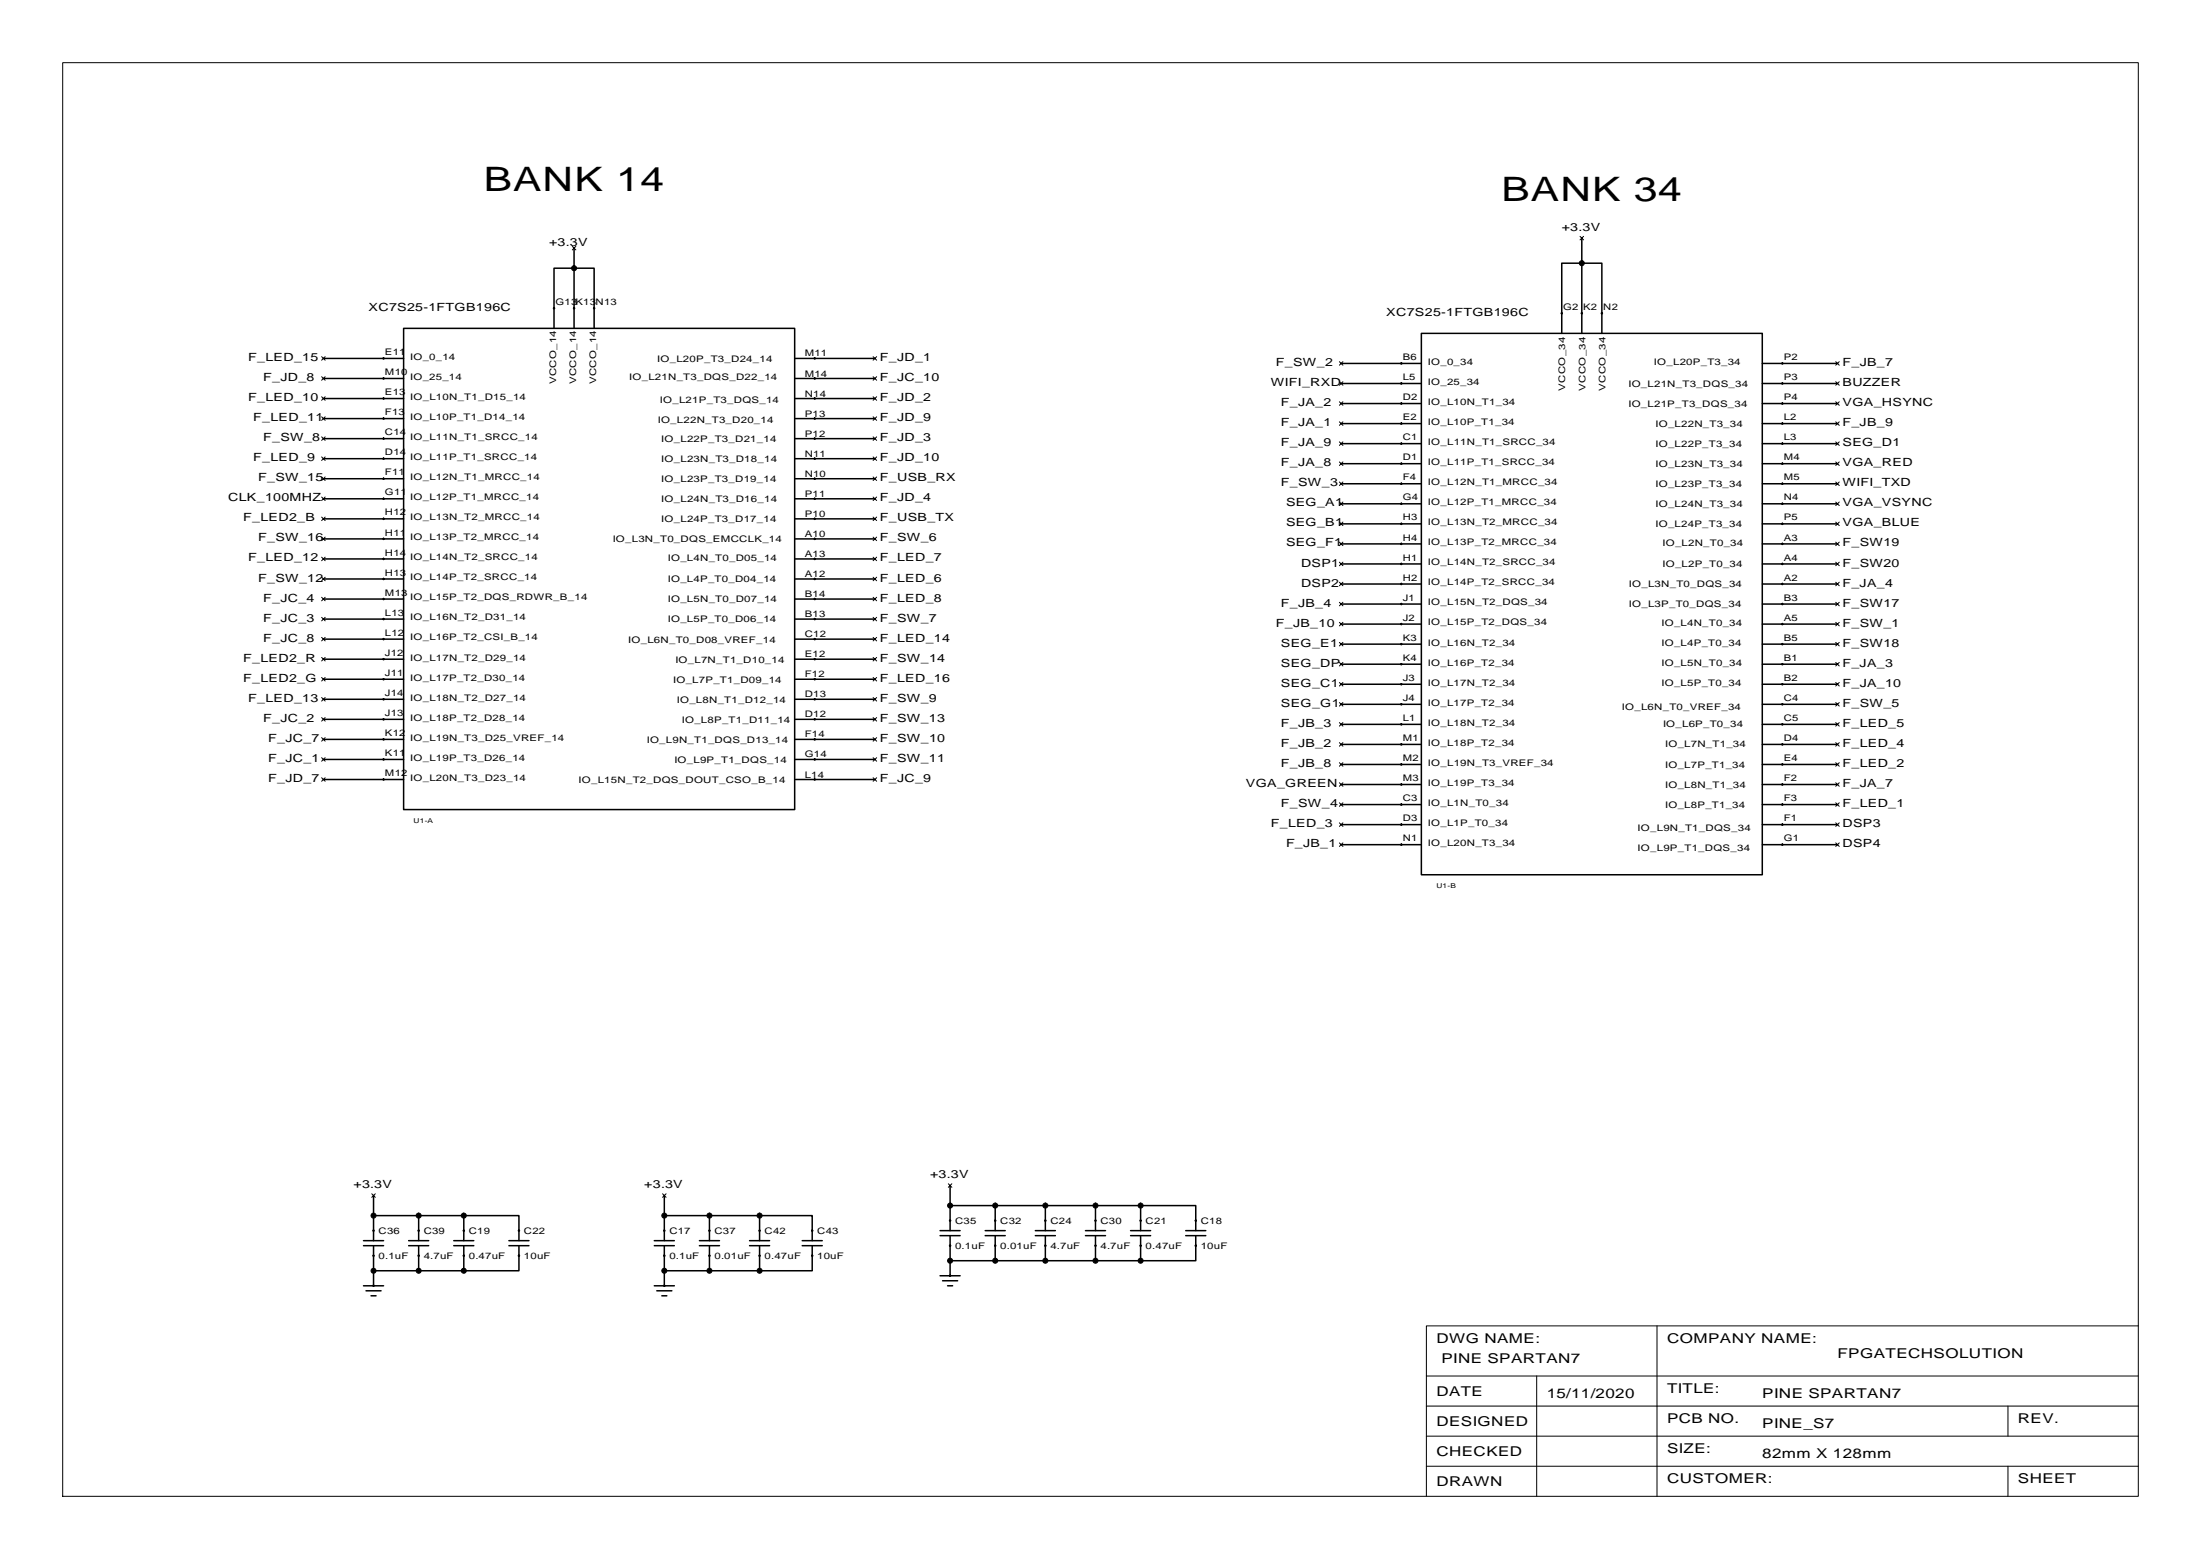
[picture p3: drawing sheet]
<svg xmlns="http://www.w3.org/2000/svg" width="558mm" height="395mm" viewBox="0 0 558 395" stroke-linecap="round" stroke-linejoin="round" font-family="sans-serif">
<g fill="none" stroke="#000" stroke-width=".38">
<path d="M145.4 62.9v20.3M400.7 60.3v24.2M81.9 95.9h20.3M81.9 90.8h20.3M102.2 83.2h99.1v121.9h-99.1zM140.3 83.2v-15.2h10.2v15.2M201.3 95.9h20.3M201.3 90.8h20.3M339.7 97.2h20.4M339.7 92.1h20.4M360.1 84.5h86.3v137.1h-86.3zM395.6 84.5v-17.8h10.2v17.8"/>
<path d="M446.4 97.2h19.1M446.4 92.1h19.1M81.9 116.2h20.3M81.9 111.1h20.3M81.9 106.1h20.3M81.9 101h20.3M201.3 116.2h20.3M201.3 111.1h20.3M201.3 106.1h20.3M201.3 101h20.3M339.7 102.2h20.4M339.7 117.5h20.4"/>
<path d="M339.7 107.3h20.4M339.7 112.4h20.4M446.4 102.2h19.1M446.4 117.5h19.1M446.4 107.3h19.1M446.4 112.4h19.1M81.9 136.5h20.3M81.9 131.5h20.3M81.9 126.4h20.3M81.9 121.3h20.3M201.3 136.5h20.3M201.3 131.5h20.3"/>
<path d="M201.3 126.4h20.3M201.3 121.3h20.3M339.7 137.8h20.4M339.7 132.7h20.4M339.7 122.6h20.4M339.7 127.6h20.4M446.4 137.8h19.1M446.4 132.7h19.1M446.4 122.6h19.1M446.4 127.6h19.1M81.9 156.9h20.3M81.9 151.8h20.3"/>
<path d="M81.9 146.7h20.3M81.9 141.6h20.3M201.3 156.9h20.3M201.3 151.8h20.3M201.3 146.7h20.3M201.3 141.6h20.3M339.7 142.9h20.4M339.7 158.1h20.4M339.7 148h20.4M339.7 153h20.4M446.4 142.9h19.1M446.4 158.1h19.1"/>
<path d="M446.4 148h19.1M446.4 153h19.1M81.9 177.2h20.3M81.9 172.1h20.3M81.9 167h20.3M81.9 161.9h20.3M201.3 177.2h20.3M201.3 172.1h20.3M201.3 167h20.3M201.3 161.9h20.3M339.7 178.4h20.4M339.7 163.2h20.4"/>
<path d="M339.7 168.3h20.4M339.7 173.4h20.4M446.4 178.4h19.1M446.4 163.2h19.1M446.4 168.3h19.1M446.4 173.4h19.1M81.9 197.5h20.3M81.9 192.4h20.3M81.9 187.3h20.3M81.9 182.3h20.3M201.3 197.5h20.3M201.3 192.4h20.3"/>
<path d="M201.3 187.3h20.3M201.3 182.3h20.3M339.7 198.8h20.4M339.7 193.7h20.4M339.7 183.5h20.4M339.7 188.6h20.4M446.4 198.8h19.1M446.4 193.7h19.1M446.4 183.5h19.1M446.4 188.6h19.1M339.7 214h20.4M339.7 203.8h20.4"/>
<path d="M339.7 208.9h20.4M446.4 214h19.1M446.4 203.8h19.1M446.4 208.9h19.1M92.1 314.3h5.1M92.1 315.6h5.1M94.6 302.9v11.4M94.6 315.6v10.2M94.6 308h11.5M103.5 314.3h5.1M103.5 315.6h5.1M106.1 308h25.4v6.3"/>
<path d="M106.1 308v6.3M106.1 315.6v6.4M114.9 314.3h5.1M114.9 315.6h5.1M117.5 308v6.3M117.5 315.6v6.4M128.9 314.3h5.1M128.9 315.6h5.1M131.5 315.6v6.4h-14M165.7 314.3h5.1M165.7 315.6h5.1M168.3 302.9v11.4"/>
<path d="M168.3 315.6v10.2M168.3 308h24.1M177.2 314.3h5.1M177.2 315.6h5.1M179.7 308v6.3M179.7 315.6v6.4M189.9 314.3h5.1M189.9 315.6h5.1M192.4 308h13.3v6.3M192.4 308v6.3M192.4 315.6v6.4M203.2 314.3h5.1"/>
<path d="M203.2 315.6h5.1M205.7 315.6v6.4h-13.3M238.1 311.8h5.1M238.1 313.1h5.1M240.7 313.1v6.3h11.4M240.7 305.4h48.2M240.7 300.4v11.4M240.7 319.4v3.8M249.6 311.8h5M249.6 313.1h5M252.1 319.4h36.8M252.1 305.4v6.4"/>
<path d="M252.1 313.1v6.3M262.3 311.8h5M262.3 313.1h5M264.8 305.4v6.4M264.8 313.1v6.3M275 311.8h5M275 313.1h5M277.5 305.4v6.4M277.5 313.1v6.3M286.4 311.8h5.1M286.4 313.1h5.1M288.9 305.4h14v6.4"/>
<path d="M288.9 305.4v6.4M288.9 313.1v6.3M300.4 311.8h5M300.4 313.1h5M302.9 313.1v6.3h-14M92.1 325.8h5.1M92.7 327h3.8M94 328.3h1.3M94.6 322h22.9M165.7 325.8h5.1M166.4 327h3.8M167.6 328.3h1.3"/>
<path d="M168.3 322h24.1M238.1 323.2h5.1M238.8 324.5h3.8M240 325.8h1.3"/>
</g>
<g fill="none" stroke="#000" stroke-width=".25">
<path d="M15.9 15.9h525.8v363.2h-525.8zM400.2 59.9l.9 .9M401.1 59.9l-.9 .9M145 62.4l.9 .9M145.9 62.4l-.9 .9M81.5 90.4l.9 .9M81.5 95.4l.9 .9M82.4 90.4l-.9 .9M82.4 95.4l-.9 .9M221.2 95.4l.9 .9M221.2 90.4l.9 .9M222.1 95.4l-.9 .9"/>
<path d="M222.1 90.4l-.9 .9M339.3 96.7l.9 .9M339.3 91.6l.9 .9M340.2 96.7l-.9 .9M340.2 91.6l-.9 .9M465 96.7l.9 .9M465 91.6l.9 .9M465.9 96.7l-.9 .9M465.9 91.6l-.9 .9M81.5 105.6l.9 .9M81.5 115.8l.9 .9M81.5 110.7l.9 .9"/>
<path d="M81.5 100.5l.9 .9M82.4 105.6l-.9 .9M82.4 115.8l-.9 .9M82.4 110.7l-.9 .9M82.4 100.5l-.9 .9M221.2 110.7l.9 .9M221.2 115.8l.9 .9M221.2 105.6l.9 .9M221.2 100.5l.9 .9M222.1 110.7l-.9 .9M222.1 115.8l-.9 .9M222.1 105.6l-.9 .9"/>
<path d="M222.1 100.5l-.9 .9M339.3 106.9l.9 .9M339.3 117l.9 .9M339.3 112l.9 .9M339.3 101.8l.9 .9M340.2 106.9l-.9 .9M340.2 117l-.9 .9M340.2 112l-.9 .9M340.2 101.8l-.9 .9M465 101.8l.9 .9M465 106.9l.9 .9M465 117l.9 .9"/>
<path d="M465 112l.9 .9M465.9 101.8l-.9 .9M465.9 106.9l-.9 .9M465.9 117l-.9 .9M465.9 112l-.9 .9M81.5 125.9l.9 .9M81.5 131l.9 .9M81.5 136.1l.9 .9M81.5 120.8l.9 .9M82.4 125.9l-.9 .9M82.4 131l-.9 .9M82.4 136.1l-.9 .9"/>
<path d="M82.4 120.8l-.9 .9M221.2 131l.9 .9M221.2 120.8l.9 .9M221.2 136.1l.9 .9M221.2 125.9l.9 .9M222.1 131l-.9 .9M222.1 120.8l-.9 .9M222.1 136.1l-.9 .9M222.1 125.9l-.9 .9M339.3 127.2l.9 .9M339.3 132.3l.9 .9M339.3 137.4l.9 .9"/>
<path d="M339.3 122.1l.9 .9M340.2 127.2l-.9 .9M340.2 132.3l-.9 .9M340.2 137.4l-.9 .9M340.2 122.1l-.9 .9M465 127.2l.9 .9M465 132.3l.9 .9M465 122.1l.9 .9M465 137.4l.9 .9M465.9 127.2l-.9 .9M465.9 132.3l-.9 .9M465.9 122.1l-.9 .9"/>
<path d="M465.9 137.4l-.9 .9M81.5 146.2l.9 .9M81.5 156.4l.9 .9M81.5 151.3l.9 .9M81.5 141.2l.9 .9M82.4 146.2l-.9 .9M82.4 156.4l-.9 .9M82.4 151.3l-.9 .9M82.4 141.2l-.9 .9M221.2 141.2l.9 .9M221.2 156.4l.9 .9M221.2 146.2l.9 .9"/>
<path d="M221.2 151.3l.9 .9M222.1 141.2l-.9 .9M222.1 156.4l-.9 .9M222.1 146.2l-.9 .9M222.1 151.3l-.9 .9M339.3 157.7l.9 .9M339.3 142.4l.9 .9M339.3 147.5l.9 .9M339.3 152.6l.9 .9M340.2 157.7l-.9 .9M340.2 142.4l-.9 .9M340.2 147.5l-.9 .9"/>
<path d="M340.2 152.6l-.9 .9M465 142.4l.9 .9M465 157.7l.9 .9M465 147.5l.9 .9M465 152.6l.9 .9M465.9 142.4l-.9 .9M465.9 157.7l-.9 .9M465.9 147.5l-.9 .9M465.9 152.6l-.9 .9M81.5 176.7l.9 .9M81.5 161.5l.9 .9M81.5 171.6l.9 .9"/>
<path d="M81.5 166.6l.9 .9M82.4 176.7l-.9 .9M82.4 161.5l-.9 .9M82.4 171.6l-.9 .9M82.4 166.6l-.9 .9M221.2 171.6l.9 .9M221.2 161.5l.9 .9M221.2 176.7l.9 .9M221.2 166.6l.9 .9M222.1 171.6l-.9 .9M222.1 161.5l-.9 .9M222.1 176.7l-.9 .9"/>
<path d="M222.1 166.6l-.9 .9M339.3 172.9l.9 .9M339.3 167.8l.9 .9M339.3 178l.9 .9M339.3 162.8l.9 .9M340.2 172.9l-.9 .9M340.2 167.8l-.9 .9M340.2 178l-.9 .9M340.2 162.8l-.9 .9M465 172.9l.9 .9M465 162.8l.9 .9M465 178l.9 .9"/>
<path d="M465 167.8l.9 .9M465.9 172.9l-.9 .9M465.9 162.8l-.9 .9M465.9 178l-.9 .9M465.9 167.8l-.9 .9M81.5 192l.9 .9M81.5 197l.9 .9M81.5 186.9l.9 .9M81.5 181.8l.9 .9M82.4 192l-.9 .9M82.4 197l-.9 .9M82.4 186.9l-.9 .9"/>
<path d="M82.4 181.8l-.9 .9M221.2 192l.9 .9M221.2 181.8l.9 .9M221.2 197l.9 .9M221.2 186.9l.9 .9M222.1 192l-.9 .9M222.1 181.8l-.9 .9M222.1 197l-.9 .9M222.1 186.9l-.9 .9M339.3 198.3l.9 .9M339.3 183.1l.9 .9M339.3 193.2l.9 .9"/>
<path d="M339.3 188.2l.9 .9M340.2 198.3l-.9 .9M340.2 183.1l-.9 .9M340.2 193.2l-.9 .9M340.2 188.2l-.9 .9M465 188.2l.9 .9M465 193.2l.9 .9M465 183.1l.9 .9M465 198.3l.9 .9M465.9 188.2l-.9 .9M465.9 193.2l-.9 .9M465.9 183.1l-.9 .9"/>
<path d="M465.9 198.3l-.9 .9M339.3 213.6l.9 .9M339.3 208.5l.9 .9M339.3 203.4l.9 .9M340.2 213.6l-.9 .9M340.2 208.5l-.9 .9M340.2 203.4l-.9 .9M465 203.4l.9 .9M465 208.5l.9 .9M465 213.6l.9 .9M465.9 203.4l-.9 .9M465.9 208.5l-.9 .9"/>
<path d="M465.9 213.6l-.9 .9M240.2 299.9l.9 .9M241.1 299.9l-.9 .9M94.2 302.5l.9 .9M95.1 302.5l-.9 .9M167.8 302.5l.9 .9M168.7 302.5l-.9 .9M419.7 335.9v43.2M541.7 335.9h-180.4v43.2M361.3 348.6h180.4M361.3 356.2h180.4M389.3 348.6v30.5"/>
<path d="M508.6 356.2v7.7M361.3 363.9h180.4M361.3 371.5h180.4M508.6 371.5v7.6"/>
</g>
<g fill="#000" stroke="#000" stroke-width=".25">
<circle cx="140.3" cy="78.1" r=".19"/>
<circle cx="145.4" cy="78.1" r=".19"/>
<circle cx="145.4" cy="68" r=".64"/>
<circle cx="150.5" cy="78.1" r=".19"/>
<circle cx="395.6" cy="79.4" r=".19"/>
<circle cx="400.7" cy="79.4" r=".19"/>
<circle cx="400.7" cy="66.7" r=".64"/>
<circle cx="405.8" cy="79.4" r=".19"/>
<circle cx="97.2" cy="90.8" r=".19"/>
<circle cx="97.2" cy="95.9" r=".19"/>
<circle cx="206.4" cy="95.9" r=".19"/>
<circle cx="206.4" cy="90.8" r=".19"/>
<circle cx="355" cy="92.1" r=".19"/>
<circle cx="355" cy="97.2" r=".19"/>
<circle cx="451.5" cy="92.1" r=".19"/>
<circle cx="451.5" cy="97.2" r=".19"/>
<circle cx="97.2" cy="101" r=".19"/>
<circle cx="97.2" cy="111.1" r=".19"/>
<circle cx="97.2" cy="106.1" r=".19"/>
<circle cx="97.2" cy="116.2" r=".19"/>
<circle cx="206.4" cy="116.2" r=".19"/>
<circle cx="206.4" cy="101" r=".19"/>
<circle cx="206.4" cy="106.1" r=".19"/>
<circle cx="206.4" cy="111.1" r=".19"/>
<circle cx="355" cy="112.4" r=".19"/>
<circle cx="355" cy="117.5" r=".19"/>
<circle cx="355" cy="102.2" r=".19"/>
<circle cx="355" cy="107.3" r=".19"/>
<circle cx="451.5" cy="107.3" r=".19"/>
<circle cx="451.5" cy="117.5" r=".19"/>
<circle cx="451.5" cy="102.2" r=".19"/>
<circle cx="451.5" cy="112.4" r=".19"/>
<circle cx="97.2" cy="121.3" r=".19"/>
<circle cx="97.2" cy="131.5" r=".19"/>
<circle cx="97.2" cy="126.4" r=".19"/>
<circle cx="97.2" cy="136.5" r=".19"/>
<circle cx="206.4" cy="121.3" r=".19"/>
<circle cx="206.4" cy="126.4" r=".19"/>
<circle cx="206.4" cy="131.5" r=".19"/>
<circle cx="206.4" cy="136.5" r=".19"/>
<circle cx="355" cy="127.6" r=".19"/>
<circle cx="355" cy="132.7" r=".19"/>
<circle cx="355" cy="122.6" r=".19"/>
<circle cx="355" cy="137.8" r=".19"/>
<circle cx="451.5" cy="132.7" r=".19"/>
<circle cx="451.5" cy="122.6" r=".19"/>
<circle cx="451.5" cy="127.6" r=".19"/>
<circle cx="451.5" cy="137.8" r=".19"/>
<circle cx="97.2" cy="151.8" r=".19"/>
<circle cx="97.2" cy="141.6" r=".19"/>
<circle cx="97.2" cy="146.7" r=".19"/>
<circle cx="97.2" cy="156.9" r=".19"/>
<circle cx="206.4" cy="146.7" r=".19"/>
<circle cx="206.4" cy="141.6" r=".19"/>
<circle cx="206.4" cy="151.8" r=".19"/>
<circle cx="206.4" cy="156.9" r=".19"/>
<circle cx="355" cy="148" r=".19"/>
<circle cx="355" cy="153" r=".19"/>
<circle cx="355" cy="158.1" r=".19"/>
<circle cx="355" cy="142.9" r=".19"/>
<circle cx="451.5" cy="142.9" r=".19"/>
<circle cx="451.5" cy="148" r=".19"/>
<circle cx="451.5" cy="153" r=".19"/>
<circle cx="451.5" cy="158.1" r=".19"/>
<circle cx="97.2" cy="167" r=".19"/>
<circle cx="97.2" cy="161.9" r=".19"/>
<circle cx="97.2" cy="177.2" r=".19"/>
<circle cx="97.2" cy="172.1" r=".19"/>
<circle cx="206.4" cy="161.9" r=".19"/>
<circle cx="206.4" cy="177.2" r=".19"/>
<circle cx="206.4" cy="167" r=".19"/>
<circle cx="206.4" cy="172.1" r=".19"/>
<circle cx="355" cy="178.4" r=".19"/>
<circle cx="355" cy="163.2" r=".19"/>
<circle cx="355" cy="168.3" r=".19"/>
<circle cx="355" cy="173.4" r=".19"/>
<circle cx="451.5" cy="173.4" r=".19"/>
<circle cx="451.5" cy="168.3" r=".19"/>
<circle cx="451.5" cy="163.2" r=".19"/>
<circle cx="451.5" cy="178.4" r=".19"/>
<circle cx="97.2" cy="192.4" r=".19"/>
<circle cx="97.2" cy="197.5" r=".19"/>
<circle cx="97.2" cy="187.3" r=".19"/>
<circle cx="97.2" cy="182.3" r=".19"/>
<circle cx="206.4" cy="182.3" r=".19"/>
<circle cx="206.4" cy="187.3" r=".19"/>
<circle cx="206.4" cy="192.4" r=".19"/>
<circle cx="206.4" cy="197.5" r=".19"/>
<circle cx="355" cy="183.5" r=".19"/>
<circle cx="355" cy="188.6" r=".19"/>
<circle cx="355" cy="198.8" r=".19"/>
<circle cx="355" cy="193.7" r=".19"/>
<circle cx="451.5" cy="183.5" r=".19"/>
<circle cx="451.5" cy="188.6" r=".19"/>
<circle cx="451.5" cy="198.8" r=".19"/>
<circle cx="451.5" cy="193.7" r=".19"/>
<circle cx="355" cy="214" r=".19"/>
<circle cx="355" cy="203.8" r=".19"/>
<circle cx="355" cy="208.9" r=".19"/>
<circle cx="451.5" cy="208.9" r=".19"/>
<circle cx="451.5" cy="203.8" r=".19"/>
<circle cx="451.5" cy="214" r=".19"/>
<circle cx="94.6" cy="311.8" r=".19"/>
<circle cx="94.6" cy="318.1" r=".19"/>
<circle cx="94.6" cy="308" r=".64"/>
<circle cx="106.1" cy="318.1" r=".19"/>
<circle cx="106.1" cy="311.8" r=".19"/>
<circle cx="106.1" cy="308" r=".64"/>
<circle cx="117.5" cy="318.1" r=".19"/>
<circle cx="117.5" cy="311.8" r=".19"/>
<circle cx="117.5" cy="308" r=".64"/>
<circle cx="131.5" cy="311.8" r=".19"/>
<circle cx="131.5" cy="318.1" r=".19"/>
<circle cx="168.3" cy="318.1" r=".19"/>
<circle cx="168.3" cy="311.8" r=".19"/>
<circle cx="168.3" cy="308" r=".64"/>
<circle cx="179.7" cy="311.8" r=".19"/>
<circle cx="179.7" cy="318.1" r=".19"/>
<circle cx="179.7" cy="308" r=".64"/>
<circle cx="192.4" cy="311.8" r=".19"/>
<circle cx="192.4" cy="318.1" r=".19"/>
<circle cx="192.4" cy="308" r=".64"/>
<circle cx="205.7" cy="318.1" r=".19"/>
<circle cx="205.7" cy="311.8" r=".19"/>
<circle cx="240.7" cy="315.6" r=".19"/>
<circle cx="240.7" cy="309.3" r=".19"/>
<circle cx="240.7" cy="319.4" r=".64"/>
<circle cx="240.7" cy="305.4" r=".64"/>
<circle cx="252.1" cy="309.3" r=".19"/>
<circle cx="252.1" cy="315.6" r=".19"/>
<circle cx="252.1" cy="319.4" r=".64"/>
<circle cx="252.1" cy="305.4" r=".64"/>
<circle cx="264.8" cy="309.3" r=".19"/>
<circle cx="264.8" cy="315.6" r=".19"/>
<circle cx="264.8" cy="305.4" r=".64"/>
<circle cx="264.8" cy="319.4" r=".64"/>
<circle cx="277.5" cy="315.6" r=".19"/>
<circle cx="277.5" cy="309.3" r=".19"/>
<circle cx="277.5" cy="305.4" r=".64"/>
<circle cx="277.5" cy="319.4" r=".64"/>
<circle cx="288.9" cy="315.6" r=".19"/>
<circle cx="288.9" cy="309.3" r=".19"/>
<circle cx="288.9" cy="305.4" r=".64"/>
<circle cx="288.9" cy="319.4" r=".64"/>
<circle cx="302.9" cy="309.3" r=".19"/>
<circle cx="302.9" cy="315.6" r=".19"/>
<circle cx="94.6" cy="325.8" r=".19"/>
<circle cx="94.6" cy="322" r=".64"/>
<circle cx="106.1" cy="322" r=".64"/>
<circle cx="117.5" cy="322" r=".64"/>
<circle cx="168.3" cy="325.8" r=".19"/>
<circle cx="168.3" cy="322" r=".64"/>
<circle cx="179.7" cy="322" r=".64"/>
<circle cx="192.4" cy="322" r=".64"/>
<circle cx="240.7" cy="323.2" r=".19"/>
</g>
<g font-size="8.5">
<text x="122.6" y="48.3">BANK 14</text>
<text x="380.4" y="50.8">BANK 34</text>
</g>
<g font-size="3.4">
<text x="363.9" y="340.3">DWG NAME:</text>
<text x="422.3" y="340.3">COMPANY NAME:</text>
<text x="365.1" y="345.3">PINE SPARTAN7</text>
<text x="465.5" y="344.1">FPGATECHSOLUTION</text>
<text x="363.9" y="353.6">DATE</text>
<text x="422.3" y="353">TITLE:</text>
<text x="391.8" y="354.2">15/11/2020</text>
<text x="446.4" y="354.2">PINE SPARTAN7</text>
<text x="363.9" y="361.2">DESIGNED</text>
<text x="422.3" y="360.6">PCB NO.</text>
<text x="446.4" y="361.8">PINE_S7</text>
<text x="511.2" y="360.6">REV.</text>
<text x="363.9" y="368.8">CHECKED</text>
<text x="422.3" y="368.2">SIZE:</text>
<text x="446.4" y="369.5">82mm X 128mm</text>
<text x="363.9" y="376.4">DRAWN</text>
<text x="422.3" y="375.8">CUSTOMER:</text>
<text x="511.2" y="375.8">SHEET</text>
</g>
<g font-size="2.9">
<text x="395.6" y="58.4">+3.3V</text>
<text x="139.1" y="62.2">+3.3V</text>
<text x="93.4" y="78.8">XC7S25-1FTGB196C</text>
<text x="351.2" y="80">XC7S25-1FTGB196C</text>
<text x="62.9" y="91.5">F_LED_15</text>
<text x="222.9" y="91.5">F_JD_1</text>
<text x="323.2" y="92.7">F_SW_2</text>
<text x="466.7" y="92.7">F_JB_7</text>
<text x="62.9" y="101.6">F_LED_10</text>
<text x="66.7" y="96.5">F_JD_8</text>
<text x="222.9" y="96.5">F_JC_10</text>
<text x="222.9" y="101.6">F_JD_2</text>
<text x="322" y="97.8">WIFI_RXD</text>
<text x="466.7" y="97.8">BUZZER</text>
<text x="64.1" y="106.7">F_LED_11</text>
<text x="222.9" y="106.7">F_JD_9</text>
<text x="324.5" y="102.9">F_JA_2</text>
<text x="324.5" y="108">F_JA_1</text>
<text x="466.7" y="102.9">VGA_HSYNC</text>
<text x="466.7" y="108">F_JB_9</text>
<text x="66.7" y="111.8">F_SW_8</text>
<text x="222.9" y="111.8">F_JD_3</text>
<text x="324.5" y="113">F_JA_9</text>
<text x="466.7" y="113">SEG_D1</text>
<text x="64.1" y="116.9">F_LED_9</text>
<text x="222.9" y="116.9">F_JD_10</text>
<text x="324.5" y="118.1">F_JA_8</text>
<text x="466.7" y="118.1">VGA_RED</text>
<text x="65.4" y="121.9">F_SW_15</text>
<text x="222.9" y="121.9">F_USB_RX</text>
<text x="324.5" y="123.2">F_SW_3</text>
<text x="466.7" y="123.2">WIFI_TXD</text>
<text x="57.8" y="127">CLK_100MHZ</text>
<text x="222.9" y="127">F_JD_4</text>
<text x="325.8" y="128.3">SEG_A1</text>
<text x="466.7" y="128.3">VGA_VSYNC</text>
<text x="61.6" y="132.1">F_LED2_B</text>
<text x="65.4" y="137.2">F_SW_16</text>
<text x="222.9" y="132.1">F_USB_TX</text>
<text x="222.9" y="137.2">F_SW_6</text>
<text x="325.8" y="133.4">SEG_B1</text>
<text x="466.7" y="133.4">VGA_BLUE</text>
<text x="62.9" y="142.3">F_LED_12</text>
<text x="222.9" y="142.3">F_LED_7</text>
<text x="325.8" y="138.4">SEG_F1</text>
<text x="329.6" y="143.5">DSP1</text>
<text x="466.7" y="138.4">F_SW19</text>
<text x="466.7" y="143.5">F_SW20</text>
<text x="65.4" y="147.3">F_SW_12</text>
<text x="222.9" y="147.3">F_LED_6</text>
<text x="329.6" y="148.6">DSP2</text>
<text x="466.7" y="148.6">F_JA_4</text>
<text x="66.7" y="152.4">F_JC_4</text>
<text x="222.9" y="152.4">F_LED_8</text>
<text x="324.5" y="153.7">F_JB_4</text>
<text x="466.7" y="153.7">F_SW17</text>
<text x="66.7" y="157.5">F_JC_3</text>
<text x="222.9" y="157.5">F_SW_7</text>
<text x="323.2" y="158.8">F_JB_10</text>
<text x="466.7" y="158.8">F_SW_1</text>
<text x="61.6" y="167.7">F_LED2_R</text>
<text x="66.7" y="162.6">F_JC_8</text>
<text x="222.9" y="162.6">F_LED_14</text>
<text x="222.9" y="167.7">F_SW_14</text>
<text x="324.5" y="163.8">SEG_E1</text>
<text x="466.7" y="163.8">F_SW18</text>
<text x="61.6" y="172.7">F_LED2_G</text>
<text x="222.9" y="172.7">F_LED_16</text>
<text x="324.5" y="168.9">SEG_DP</text>
<text x="466.7" y="168.9">F_JA_3</text>
<text x="62.9" y="177.8">F_LED_13</text>
<text x="222.9" y="177.8">F_SW_9</text>
<text x="324.5" y="174">SEG_C1</text>
<text x="324.5" y="179.1">SEG_G1</text>
<text x="466.7" y="174">F_JA_10</text>
<text x="466.7" y="179.1">F_SW_5</text>
<text x="66.7" y="182.9">F_JC_2</text>
<text x="222.9" y="182.9">F_SW_13</text>
<text x="324.5" y="184.2">F_JB_3</text>
<text x="466.7" y="184.2">F_LED_5</text>
<text x="68" y="188">F_JC_7</text>
<text x="222.9" y="188">F_SW_10</text>
<text x="324.5" y="189.2">F_JB_2</text>
<text x="466.7" y="189.2">F_LED_4</text>
<text x="68" y="193.1">F_JC_1</text>
<text x="222.9" y="193.1">F_SW_11</text>
<text x="324.5" y="194.3">F_JB_8</text>
<text x="466.7" y="194.3">F_LED_2</text>
<text x="68" y="198.1">F_JD_7</text>
<text x="222.9" y="198.1">F_JC_9</text>
<text x="315.6" y="199.4">VGA_GREEN</text>
<text x="466.7" y="199.4">F_JA_7</text>
<text x="322" y="209.6">F_LED_3</text>
<text x="324.5" y="204.5">F_SW_4</text>
<text x="466.7" y="204.5">F_LED_1</text>
<text x="466.7" y="209.6">DSP3</text>
<text x="325.8" y="214.6">F_JB_1</text>
<text x="466.7" y="214.6">DSP4</text>
<text x="235.6" y="298.5">+3.3V</text>
<text x="89.5" y="301">+3.3V</text>
<text x="163.2" y="301">+3.3V</text>
</g>
<g font-size="2.3">
<text x="140.7" y="77.3">G13K13</text>
<text x="150.9" y="77.3">N13</text>
<text x="396" y="78.5">G2</text>
<text x="401.1" y="78.5">K2</text>
<text x="406.1" y="78.5">N2</text>
<text x="97.5" y="90">E11</text>
<text x="97.5" y="95">M10</text>
<text x="103.9" y="91.2">IO_0_14</text>
<text x="166.5" y="91.7">IO_L20P_T3_D24_14</text>
<text x="203.8" y="90.3">M11</text>
<text x="203.8" y="95.4">M14</text>
<text x="355.3" y="91.2">B6</text>
<text x="361.7" y="92.4">IO_0_34</text>
<text x="419" y="92.6">IO_L20P_T3_34</text>
<text x="451.9" y="91.2">P2</text>
<text x="97.5" y="100.1">E13</text>
<text x="103.9" y="96.2">IO_25_14</text>
<text x="103.9" y="101.3">IO_L10N_T1_D15_14</text>
<text x="140.9" y="97.3" transform="rotate(-90 140.9 97.3)">VCCO_14</text>
<text x="145.9" y="97.3" transform="rotate(-90 145.9 97.3)">VCCO_14</text>
<text x="151" y="97.3" transform="rotate(-90 151 97.3)">VCCO_14</text>
<text x="159.4" y="96.3">IO_L21N_T3_DQS_D22_14</text>
<text x="167.2" y="102">IO_L21P_T3_DQS_14</text>
<text x="203.8" y="100.5">N14</text>
<text x="355.3" y="96.3">L5</text>
<text x="355.3" y="101.4">D2</text>
<text x="361.7" y="97.5">IO_25_34</text>
<text x="396.5" y="98.9" transform="rotate(-90 396.5 98.9)">VCCO_34</text>
<text x="401.6" y="98.9" transform="rotate(-90 401.6 98.9)">VCCO_34</text>
<text x="406.7" y="98.9" transform="rotate(-90 406.7 98.9)">VCCO_34</text>
<text x="412.5" y="98.1">IO_L21N_T3_DQS_34</text>
<text x="451.9" y="96.3">P3</text>
<text x="451.9" y="101.4">P4</text>
<text x="97.5" y="105.2">F13</text>
<text x="103.9" y="106.4">IO_L10P_T1_D14_14</text>
<text x="166.6" y="107.1">IO_L22N_T3_D20_14</text>
<text x="203.8" y="105.6">P13</text>
<text x="355.3" y="106.5">E2</text>
<text x="361.7" y="102.6">IO_L10N_T1_34</text>
<text x="361.7" y="107.7">IO_L10P_T1_34</text>
<text x="412.5" y="103.1">IO_L21P_T3_DQS_34</text>
<text x="451.9" y="106.5">L2</text>
<text x="97.5" y="110.3">C14</text>
<text x="103.9" y="111.5">IO_L11N_T1_SRCC_14</text>
<text x="167.5" y="111.9">IO_L22P_T3_D21_14</text>
<text x="203.8" y="110.6">P12</text>
<text x="355.3" y="111.5">C1</text>
<text x="361.7" y="112.7">IO_L11N_T1_SRCC_34</text>
<text x="419.4" y="113.2">IO_L22P_T3_34</text>
<text x="419.4" y="108.1">IO_L22N_T3_34</text>
<text x="451.9" y="111.5">L3</text>
<text x="97.5" y="115.4">D14</text>
<text x="103.9" y="116.6">IO_L11P_T1_SRCC_14</text>
<text x="167.5" y="117">IO_L23N_T3_D18_14</text>
<text x="203.8" y="115.7">N11</text>
<text x="355.3" y="116.6">D1</text>
<text x="361.7" y="117.8">IO_L11P_T1_SRCC_34</text>
<text x="419.4" y="118.3">IO_L23N_T3_34</text>
<text x="451.9" y="116.6">M4</text>
<text x="97.5" y="120.4">F11</text>
<text x="97.5" y="125.5">G11</text>
<text x="103.9" y="121.6">IO_L12N_T1_MRCC_14</text>
<text x="167.5" y="122.1">IO_L23P_T3_D19_14</text>
<text x="203.8" y="120.8">N10</text>
<text x="203.8" y="125.9">P11</text>
<text x="355.3" y="121.7">F4</text>
<text x="361.7" y="122.9">IO_L12N_T1_MRCC_34</text>
<text x="419.4" y="123.3">IO_L23P_T3_34</text>
<text x="451.9" y="121.7">M5</text>
<text x="97.5" y="130.6">H12</text>
<text x="103.9" y="126.7">IO_L12P_T1_MRCC_14</text>
<text x="103.9" y="131.8">IO_L13N_T2_MRCC_14</text>
<text x="167.5" y="127.1">IO_L24N_T3_D16_14</text>
<text x="203.8" y="131">P10</text>
<text x="355.3" y="126.8">G4</text>
<text x="355.3" y="131.9">H3</text>
<text x="361.7" y="128">IO_L12P_T1_MRCC_34</text>
<text x="419.4" y="128.4">IO_L24N_T3_34</text>
<text x="451.9" y="126.8">N4</text>
<text x="451.9" y="131.9">P5</text>
<text x="97.5" y="135.7">H11</text>
<text x="103.9" y="136.9">IO_L13P_T2_MRCC_14</text>
<text x="155.2" y="137.4">IO_L3N_T0_DQS_EMCCLK_14</text>
<text x="167.5" y="132.2">IO_L24P_T3_D17_14</text>
<text x="203.8" y="136">A10</text>
<text x="355.3" y="136.9">H4</text>
<text x="361.7" y="133.1">IO_L13N_T2_MRCC_34</text>
<text x="419.4" y="133.5">IO_L24P_T3_34</text>
<text x="451.9" y="136.9">A3</text>
<text x="97.5" y="140.8">H14</text>
<text x="103.9" y="142">IO_L14N_T2_SRCC_14</text>
<text x="169.2" y="142.3">IO_L4N_T0_D05_14</text>
<text x="203.8" y="141.1">A13</text>
<text x="355.3" y="142">H1</text>
<text x="361.7" y="138.1">IO_L13P_T2_MRCC_34</text>
<text x="361.7" y="143.2">IO_L14N_T2_SRCC_34</text>
<text x="421.1" y="138.4">IO_L2N_T0_34</text>
<text x="421.1" y="143.5">IO_L2P_T0_34</text>
<text x="451.9" y="142">A4</text>
<text x="97.5" y="145.8">H13</text>
<text x="103.9" y="147">IO_L14P_T2_SRCC_14</text>
<text x="169.2" y="147.3">IO_L4P_T0_D04_14</text>
<text x="203.8" y="146.2">A12</text>
<text x="355.3" y="147.1">H2</text>
<text x="361.7" y="148.3">IO_L14P_T2_SRCC_34</text>
<text x="412.6" y="148.7">IO_L3N_T0_DQS_34</text>
<text x="451.9" y="147.1">A2</text>
<text x="97.5" y="150.9">M13</text>
<text x="97.5" y="156">L13</text>
<text x="103.9" y="152.1">IO_L15P_T2_DQS_RDWR_B_14</text>
<text x="169.2" y="152.4">IO_L5N_T0_D07_14</text>
<text x="203.8" y="151.3">B14</text>
<text x="355.3" y="152.2">J1</text>
<text x="361.7" y="153.4">IO_L15N_T2_DQS_34</text>
<text x="412.6" y="153.8">IO_L3P_T0_DQS_34</text>
<text x="451.9" y="152.2">B3</text>
<text x="97.5" y="161.1">L12</text>
<text x="103.9" y="157.2">IO_L16N_T2_D31_14</text>
<text x="169.2" y="157.5">IO_L5P_T0_D06_14</text>
<text x="203.8" y="156.4">B13</text>
<text x="203.8" y="161.4">C12</text>
<text x="355.3" y="157.3">J2</text>
<text x="361.7" y="158.5">IO_L15P_T2_DQS_34</text>
<text x="420.9" y="158.6">IO_L4N_T0_34</text>
<text x="451.9" y="157.3">A5</text>
<text x="97.5" y="166.2">J12</text>
<text x="103.9" y="162.3">IO_L16P_T2_CSI_B_14</text>
<text x="103.9" y="167.4">IO_L17N_T2_D29_14</text>
<text x="159.1" y="162.8">IO_L6N_T0_D08_VREF_14</text>
<text x="171.1" y="167.9">IO_L7N_T1_D10_14</text>
<text x="203.8" y="166.5">E12</text>
<text x="355.3" y="162.3">K3</text>
<text x="355.3" y="167.4">K4</text>
<text x="361.7" y="163.5">IO_L16N_T2_34</text>
<text x="420.9" y="163.7">IO_L4P_T0_34</text>
<text x="451.9" y="162.3">B5</text>
<text x="451.9" y="167.4">B1</text>
<text x="97.5" y="171.2">J11</text>
<text x="103.9" y="172.4">IO_L17P_T2_D30_14</text>
<text x="170.5" y="173">IO_L7P_T1_D09_14</text>
<text x="203.8" y="171.6">F12</text>
<text x="355.3" y="172.5">J3</text>
<text x="361.7" y="168.6">IO_L16P_T2_34</text>
<text x="361.7" y="173.7">IO_L17N_T2_34</text>
<text x="420.9" y="168.8">IO_L5N_T0_34</text>
<text x="420.9" y="173.9">IO_L5P_T0_34</text>
<text x="451.9" y="172.5">B2</text>
<text x="97.5" y="176.3">J14</text>
<text x="103.9" y="177.5">IO_L18N_T2_D27_14</text>
<text x="171.5" y="178.2">IO_L8N_T1_D12_14</text>
<text x="203.8" y="176.7">D13</text>
<text x="355.3" y="177.6">J4</text>
<text x="361.7" y="178.8">IO_L17P_T2_34</text>
<text x="410.9" y="180">IO_L6N_T0_VREF_34</text>
<text x="451.9" y="177.6">C4</text>
<text x="97.5" y="181.4">J13</text>
<text x="103.9" y="182.6">IO_L18P_T2_D28_14</text>
<text x="172.7" y="183.2">IO_L8P_T1_D11_14</text>
<text x="203.8" y="181.8">D12</text>
<text x="355.3" y="182.7">L1</text>
<text x="361.7" y="183.9">IO_L18N_T2_34</text>
<text x="421.3" y="184.3">IO_L6P_T0_34</text>
<text x="451.9" y="182.7">C5</text>
<text x="97.5" y="186.5">K12</text>
<text x="97.5" y="191.6">K11</text>
<text x="103.9" y="187.7">IO_L19N_T3_D25_VREF_14</text>
<text x="163.8" y="188.4">IO_L9N_T1_DQS_D13_14</text>
<text x="203.8" y="186.8">F14</text>
<text x="203.8" y="191.9">G14</text>
<text x="355.3" y="187.7">M1</text>
<text x="361.7" y="188.9">IO_L18P_T2_34</text>
<text x="421.8" y="189.4">IO_L7N_T1_34</text>
<text x="451.9" y="187.7">D4</text>
<text x="97.5" y="196.6">M12</text>
<text x="103.9" y="192.8">IO_L19P_T3_D26_14</text>
<text x="103.9" y="197.8">IO_L20N_T3_D23_14</text>
<text x="170.8" y="193.3">IO_L9P_T1_DQS_14</text>
<text x="203.8" y="197">L14</text>
<text x="355.3" y="192.8">M2</text>
<text x="355.3" y="197.9">M3</text>
<text x="361.7" y="194">IO_L19N_T3_VREF_34</text>
<text x="421.8" y="194.5">IO_L7P_T1_34</text>
<text x="451.9" y="192.8">E4</text>
<text x="451.9" y="197.9">F2</text>
<text x="146.6" y="198.4">IO_L15N_T2_DQS_DOUT_CSO_B_14</text>
<text x="355.3" y="203">C3</text>
<text x="361.7" y="199.1">IO_L19P_T3_34</text>
<text x="421.8" y="199.5">IO_L8N_T1_34</text>
<text x="451.9" y="203">F3</text>
<text x="355.3" y="208.1">D3</text>
<text x="361.7" y="204.2">IO_L1N_T0_34</text>
<text x="361.7" y="209.3">IO_L1P_T0_34</text>
<text x="421.8" y="204.6">IO_L8P_T1_34</text>
<text x="451.9" y="208.1">F1</text>
<text x="355.3" y="213.1">N1</text>
<text x="361.7" y="214.3">IO_L20N_T3_34</text>
<text x="414.8" y="215.5">IO_L9P_T1_DQS_34</text>
<text x="414.8" y="210.5">IO_L9N_T1_DQS_34</text>
<text x="451.9" y="213.1">G1</text>
<text x="241.9" y="310">C35</text>
<text x="253.4" y="310">C32</text>
<text x="266.1" y="310">C24</text>
<text x="278.8" y="310">C30</text>
<text x="290.2" y="310">C21</text>
<text x="304.2" y="310">C18</text>
<text x="95.9" y="312.6">C36</text>
<text x="107.3" y="312.6">C39</text>
<text x="118.8" y="312.6">C19</text>
<text x="132.7" y="312.6">C22</text>
<text x="169.6" y="312.6">C17</text>
<text x="181" y="312.6">C37</text>
<text x="193.7" y="312.6">C42</text>
<text x="207" y="312.6">C43</text>
<text x="241.9" y="316.4">0.1uF</text>
<text x="253.4" y="316.4">0.01uF</text>
<text x="266.1" y="316.4">4.7uF</text>
<text x="278.8" y="316.4">4.7uF</text>
<text x="290.2" y="316.4">0.47uF</text>
<text x="304.2" y="316.4">10uF</text>
<text x="95.9" y="318.9">0.1uF</text>
<text x="107.3" y="318.9">4.7uF</text>
<text x="118.8" y="318.9">0.47uF</text>
<text x="132.7" y="318.9">10uF</text>
<text x="169.6" y="318.9">0.1uF</text>
<text x="181" y="318.9">0.01uF</text>
<text x="193.7" y="318.9">0.47uF</text>
<text x="207" y="318.9">10uF</text>
</g>
<g font-size="1.7">
<text x="104.8" y="208.5">U1-A</text>
<text x="363.9" y="225.1">U1-B</text>
</g>
</svg>
